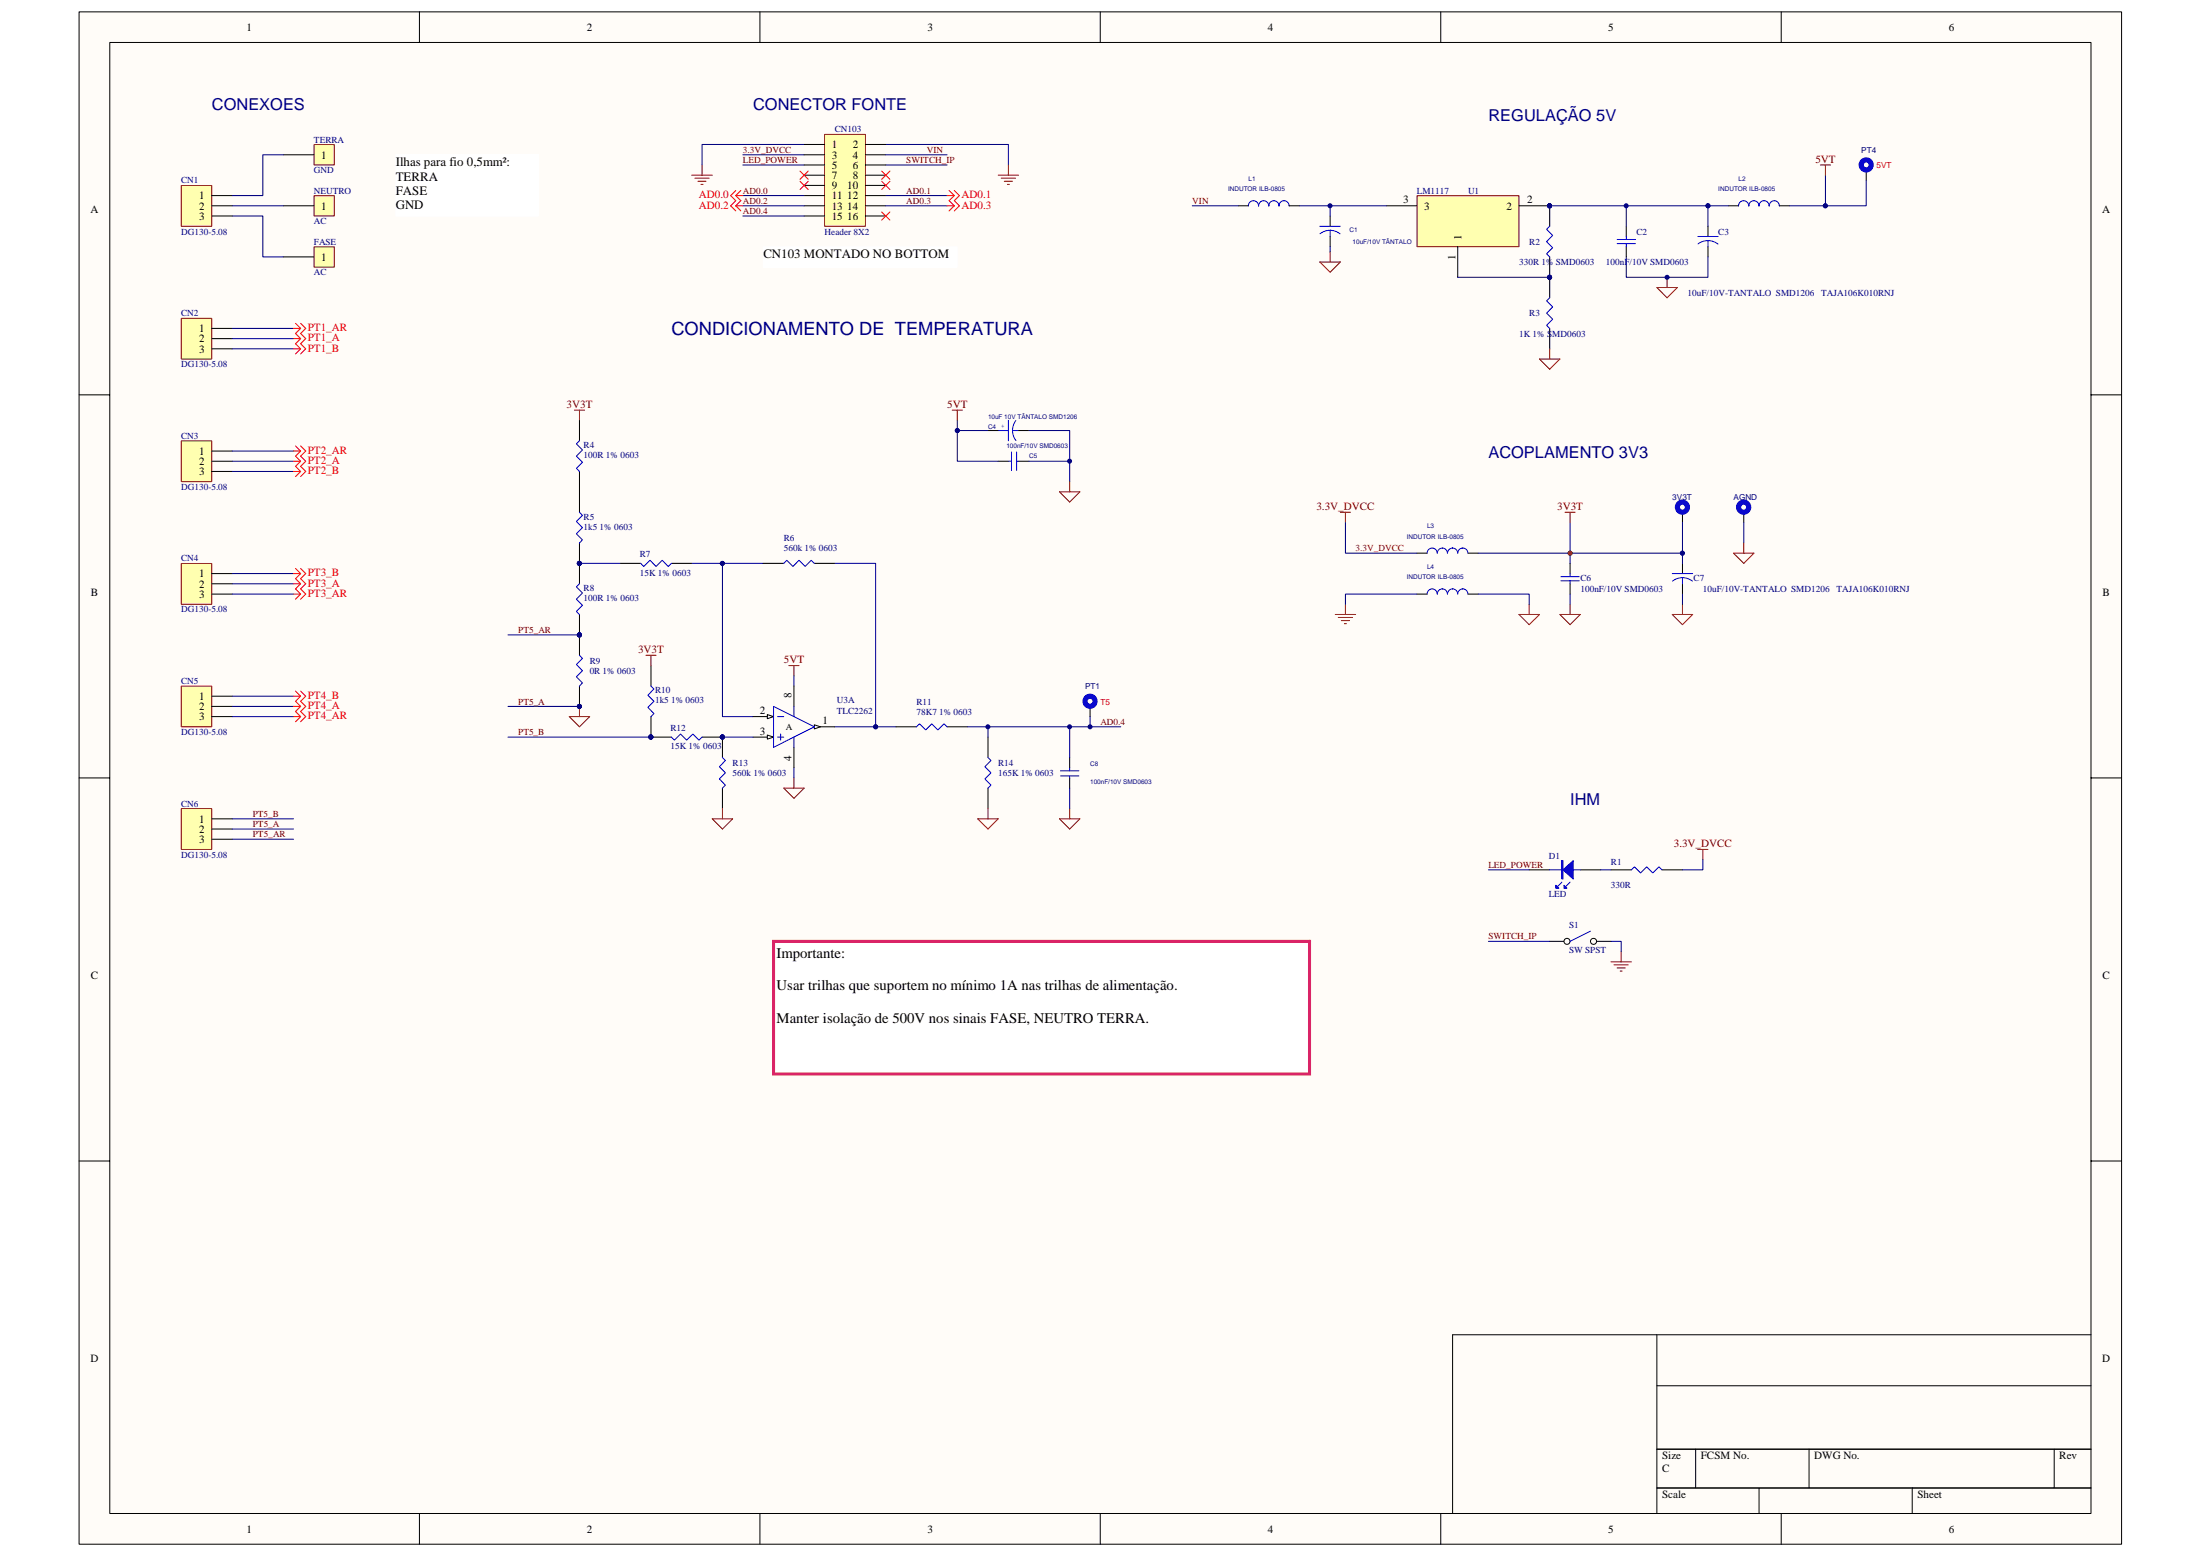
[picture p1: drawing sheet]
<svg xmlns="http://www.w3.org/2000/svg" width="420mm" height="297mm" viewBox="0 0 420 297" stroke-linecap="round" stroke-linejoin="round" font-family="sans-serif">
<path d="M15.1 2.3h390.1v292.5h-390.1z" fill="#fffcf8"/>
<path d="M15.1 2.3h390.1v292.5h-390.1z" fill="none" stroke="#000" stroke-width=".19"/>
<path d="M21 8.1h378.3v280.8h-378.3z" fill="#fffcf8"/>
<g fill="none" stroke="#000" stroke-width=".19">
<path d="M21 8.1h378.3v280.8h-378.3zM80.1 2.2v5.9M145.1 2.2v5.9M210.1 2.2v5.9M275.2 2.2v5.9M340.2 2.2v5.9M15.1 75.4h5.8M399.3 75.4h5.9M15.1 148.5h5.8M399.3 148.5h5.9M15.1 221.6h5.8M399.3 221.6h5.9"/>
<path d="M316.4 254.8v34.1M399.3 254.8h-121.9v34.1M316.4 264.5h82.9M316.4 276.6h82.9M323.8 276.6v7.5M345.5 276.6v7.5M392.3 276.6v7.5M80.1 288.9v5.9M145.1 288.9v5.9M210.1 288.9v5.9M275.2 288.9v5.9M316.4 284.1h82.9"/>
<path d="M335.9 284.1v4.8M340.2 288.9v5.9M365.2 284.1v4.8"/>
</g>
<circle cx="299.9" cy="105.6" r=".38" fill="#000080" stroke="#000080" stroke-width=".19"/>
<path d="M34.6 60.8h5.8v7.7h-5.8z" fill="#ffffb0"/>
<path d="M34.6 60.8h5.8v7.7h-5.8z" fill="none" stroke="#800000" stroke-width=".19"/>
<path d="M40.4 62.7h4M40.4 64.6h4M40.4 66.6h4" fill="none" stroke="#000" stroke-width=".19"/>
<path d="M34.6 84.2h5.8v7.7h-5.8z" fill="#ffffb0"/>
<path d="M34.6 84.2h5.8v7.7h-5.8z" fill="none" stroke="#800000" stroke-width=".19"/>
<path d="M40.4 86.1h4M40.4 88.1h4M40.4 90h4M292 166.1h4M301.8 166.1h3.9M307.7 166.1h3.9M317.4 166.1h3.9" fill="none" stroke="#000" stroke-width=".19"/>
<path d="M296 166.1h5.8M298.3 168.4l-.8 .8M299.9 168.4l-.8 .8M311.6 166.1l.6-.6 1.1 1.1 1.2-1.1 1.1 1.1 1.2-1.1 .6 .6" fill="none" stroke="#00f" stroke-width=".19"/>
<path d="M298.5 166.1l1.9-1.8v3.5z" fill="#00f"/>
<path d="M298.3 164.3h.2v3.5h-.2zM298.5 166.1l1.9-1.8v3.5z" fill="none" stroke="#00f" stroke-width=".19"/>
<path d="M298.4 164.3v3.5" fill="none" stroke="#00f" stroke-width=".21"/>
<path d="M297.1 169l.6 .6h-.6z" fill="#00f"/>
<path d="M297.1 169l.6 .6h-.6z" fill="none" stroke="#00f" stroke-width=".19"/>
<path d="M298.7 169l.6 .6h-.6z" fill="#00f"/>
<path d="M298.7 169l.6 .6h-.6z" fill="none" stroke="#00f" stroke-width=".19"/>
<path d="M284.3 166.1h7.7M305.7 166.1h2M325.2 164.1v2h-3.9" fill="none" stroke="#000080" stroke-width=".19"/>
<path d="M324.2 162.2h2M325.2 162.2v1.9" fill="none" stroke="#800000" stroke-width=".19"/>
<path d="M296 179.7h3.9" fill="none" stroke="#000" stroke-width=".19"/>
<circle cx="299.3" cy="179.7" r=".57" fill="#fffcf8" stroke="#000" stroke-width=".19"/>
<path d="M303.8 179.7h3.9" fill="none" stroke="#000" stroke-width=".19"/>
<circle cx="304.3" cy="179.7" r=".58" fill="#fffcf8" stroke="#000" stroke-width=".19"/>
<path d="M303.8 177.8l-3.9 1.9" fill="none" stroke="#00f" stroke-width=".19"/>
<path d="M307.7 183.6h3.9M308.2 184.2h2.8M308.8 184.8h1.6M309.4 185.4h.4M309.6 181.7v1.9" fill="none" stroke="#800000" stroke-width=".19"/>
<path d="M44.4 62.7h11.7M44.4 88.1h11.7M44.4 86.1h11.7M284.3 179.7h11.7" fill="none" stroke="#000080" stroke-width=".19"/>
<path d="M34.6 35.4h5.8v7.8h-5.8z" fill="#ffffb0"/>
<path d="M34.6 35.4h5.8v7.8h-5.8z" fill="none" stroke="#800000" stroke-width=".19"/>
<path d="M40.4 37.3h4M40.4 39.3h4M40.4 41.2h4" fill="none" stroke="#000" stroke-width=".19"/>
<path d="M34.6 131h5.8v7.7h-5.8z" fill="#ffffb0"/>
<path d="M34.6 131h5.8v7.7h-5.8z" fill="none" stroke="#800000" stroke-width=".19"/>
<path d="M40.4 132.9h4M40.4 134.9h4M40.4 136.8h4" fill="none" stroke="#000" stroke-width=".19"/>
<path d="M60 47.1h3.8v3.9h-3.8z" fill="#ffffb0"/>
<path d="M60 47.1h3.8v3.9h-3.8z" fill="none" stroke="#800000" stroke-width=".19"/>
<path d="M54.1 49h5.9" fill="none" stroke="#000" stroke-width=".19"/>
<path d="M60 37.4h3.8v3.8h-3.8z" fill="#ffffb0"/>
<path d="M60 37.4h3.8v3.8h-3.8z" fill="none" stroke="#800000" stroke-width=".19"/>
<path d="M54.1 39.3h5.9" fill="none" stroke="#000" stroke-width=".19"/>
<path d="M60 27.6h3.8v3.9h-3.8z" fill="#ffffb0"/>
<path d="M60 27.6h3.8v3.9h-3.8zM132.1 33.4h3.9M132.7 34h2.7M133.3 34.6h1.5M133.9 35.2h.4M134.1 31.5v1.9" fill="none" stroke="#800000" stroke-width=".19"/>
<path d="M54.1 29.5h5.9" fill="none" stroke="#000" stroke-width=".19"/>
<path d="M44.4 39.3h9.7M54.1 29.5h-3.9v7.8h-5.8M141.9 29.5h11.7M141.9 31.5h11.7M153.6 27.6h-19.5v3.9M169.2 27.6h23.4v3.9M169.2 31.5h11.7M44.4 41.2h5.8v7.8h3.9M44.4 132.9h11.7M44.4 134.9h11.7" fill="none" stroke="#000080" stroke-width=".19"/>
<path d="M157.5 25.7h7.8v17.5h-7.8z" fill="#ffffb0"/>
<path d="M157.5 25.7h7.8v17.5h-7.8z" fill="none" stroke="#800000" stroke-width=".19"/>
<g fill="none" stroke="#000" stroke-width=".19">
<path d="M153.6 27.6h3.9M153.6 29.5h3.9M153.6 31.5h3.9M153.6 33.4h3.9M153.6 35.4h3.9M153.6 37.3h3.9M153.6 39.3h3.9M165.3 27.6h3.9M165.3 29.5h3.9M165.3 31.5h3.9M165.3 33.4h3.9M165.3 35.4h3.9"/>
<path d="M165.3 37.3h3.9M165.3 39.3h3.9M153.6 41.2h3.9M165.3 41.2h3.9"/>
</g>
<path d="M145.8 47.1h37v3.9h-37z" fill="#fff"/>
<path d="M145.8 47.1h37v3.9h-37z" fill="none" stroke="#fff" stroke-width=".19"/>
<path d="M75.6 29.6h27.3v11.6h-27.3z" fill="#fff"/>
<path d="M75.6 29.5h27.3v11.7h-27.3z" fill="none" stroke="#fff" stroke-width=".19"/>
<path d="M34.6 107.6h5.8v7.8h-5.8z" fill="#ffffb0"/>
<path d="M34.6 107.6h5.8v7.8h-5.8z" fill="none" stroke="#800000" stroke-width=".19"/>
<path d="M40.4 109.5h4M40.4 111.4h4M40.4 113.4h4" fill="none" stroke="#000" stroke-width=".19"/>
<path d="M44.4 109.5h11.7M44.4 111.4h11.7M44.4 136.8h11.7" fill="none" stroke="#000080" stroke-width=".19"/>
<path d="M34.6 154.4h5.8v7.8h-5.8z" fill="#ffffb0"/>
<g fill="none" stroke="#800000" stroke-width=".19">
<path d="M190.6 33.4h3.9M191.2 34h2.7M191.8 34.6h1.6M192.4 35.2h.4M192.6 31.5v1.9M150.7 127.1h1.9M151.6 127.1v1.9M34.6 154.4h5.8v7.8h-5.8zM136 156.3h3.9l-1.9 2zM138 154.3v2M149.7 150.5h3.9l-2 1.9zM151.6 148.5v2"/>
<path d="M186.7 156.3h3.9l-1.9 2zM188.7 154.3v2M202.3 156.3h3.9l-1.9 2zM204.3 154.3v2"/>
</g>
<g fill="none" stroke="#000" stroke-width=".19">
<path d="M118.5 107.5h3.9M128.2 107.5h3.9M145.8 107.5h3.9M155.5 107.5h3.9M124.3 127.1v3.9M124.3 136.8v3.9h3.9M143.8 136.8h3.9M171.1 138.7h3.9M180.9 138.7h3.9M40.4 156.3h4M40.4 158.3h4M134.1 140.7h3.9v3.9"/>
<path d="M138 150.5v3.8M188.7 140.7v3.9M188.7 150.5v3.8M204.3 144.6v2M204.3 148.5v2M40.4 160.2h4"/>
</g>
<g fill="none" stroke="#000080" stroke-width=".19">
<path d="M141.9 37.3h11.7M141.9 39.3h11.7M169.2 29.5h11.7M169.2 37.3h11.7M169.2 39.3h11.7M141.9 41.2h11.7M44.4 64.6h11.7M44.4 66.6h11.7M44.4 90h11.7M44.4 113.4h11.7M145.8 107.5h-7.8v29.3h5.8M159.4 107.5h7.8v31.2h-7.8"/>
<path d="M151.6 129v2M167.2 138.7h3.9M188.7 138.7v2M44.4 156.3h11.7M44.4 158.3h11.7M97 140.7h27.3M151.6 146.6v1.9M204.3 150.5v3.8M44.4 160.2h11.7M307.7 179.7h1.9v2"/>
</g>
<g fill="none" stroke="#f00" stroke-width=".19">
<path d="M152.8 34.6l1.6 1.6M152.8 32.7l1.6 1.5M154.4 34.6l-1.6 1.6M154.4 32.7l-1.6 1.5M168.4 34.6l1.6 1.6M168.4 32.7l1.6 1.5M170 34.6l-1.6 1.6M170 32.7l-1.6 1.5M56.1 62.7h1.3M56.1 66.6h1.3M56.1 64.6h1.3M56.4 61.7l1 1"/>
<path d="M57.4 61.7l1 1-1 1 1 .9-1 1 1 1-1 1M57.4 62.7l-1 1 1 .9M57.4 66.6l-1 1M57.4 64.6l-1 1 1 1M56.1 86.1h1.3M56.1 90h1.3M56.1 88.1h1.3M56.4 85.1l1 1M57.4 85.1l1 1-1 1 1 1-1 .9 1 1-1 1M57.4 86.1l-1 1 1 1M57.4 90l-1 1M57.4 88.1l-1 .9 1 1"/>
<path d="M56.1 113.4h1.3M56.1 109.5h1.3M56.1 111.4h1.3M56.4 108.5l1 1M57.4 108.5l1 1-1 1 1 .9-1 1 1 1-1 1M57.4 113.4l-1 1M57.4 111.4l-1 1 1 1M57.4 109.5l-1 1 1 .9M56.1 136.8h1.3M56.1 132.9h1.3M56.1 134.9h1.3M56.4 131.9l1 1"/>
<path d="M57.4 131.9l1 1-1 1 1 1-1 .9 1 1-1 1M57.4 136.8l-1 1M57.4 134.9l-1 .9 1 1M57.4 132.9l-1 1 1 1"/>
</g>
<g fill="#000080" stroke="#000080" stroke-width=".19">
<circle cx="124.3" cy="140.7" r=".38"/>
<circle cx="138" cy="107.5" r=".38"/>
<circle cx="138" cy="140.7" r=".38"/>
<circle cx="167.2" cy="138.7" r=".38"/>
<circle cx="188.7" cy="138.7" r=".38"/>
</g>
<path d="M122.4 107.5l.5 .6 1.2-1.1 1.2 1.1 1.2-1.1 1.1 1.1 .6-.6M149.7 107.5l.6-.5 1.1 1.1 1.2-1.1 1.2 1.1 1.1-1.1 .6 .5M124.3 131l.6 .5-1.2 1.2 1.2 1.2-1.2 1.1 1.2 1.2-.6 .6M175 138.7l.6-.5 1.2 1.1 1.2-1.1 1.1 1.1 1.2-1.1 .6 .5M128.2 140.7l.6 .6 1.2-1.2 1.1 1.2 1.2-1.2 1.2 1.2 .6-.6M138 144.6l.5 .6-1.1 1.2 1.1 1.1-1.1 1.2 1.1 1.2-.5 .6M188.7 144.6l.6 .6-1.2 1.2 1.2 1.1-1.2 1.2 1.2 1.2-.6 .6M202.5 147.2h3.5M202.5 148.1h3.5M204.3 146.6v.6M204.3 148.1v.4" fill="none" stroke="#00f" stroke-width=".19"/>
<path d="M146.5 136.4l1.2 .4-1.2 .4z" fill="#fffcf8"/>
<path d="M146.5 136.4l1.2 .4-1.2 .4zM143.8 140.7h3.9" fill="none" stroke="#000" stroke-width=".19"/>
<path d="M146.5 140.3l1.2 .4-1.2 .4z" fill="#fffcf8"/>
<path d="M155.5 138.7h3.9M146.5 140.3l1.2 .4-1.2 .4z" fill="none" stroke="#000" stroke-width=".19"/>
<path d="M155.5 138.4l1.2 .3-1.2 .4z" fill="#fffcf8"/>
<g fill="none" stroke="#000" stroke-width=".19">
<path d="M356.4 32.5v1.9M110.7 80.2v3.9M110.7 90v7.8M110.7 103.7v7.7M110.7 117.3v7.8M270.6 113.4h2M270.6 105.6h2M280.4 113.4h1.9M280.4 105.6h1.9M299.9 107.5v2M299.9 111.4v2M321.3 107.5v2"/>
<path d="M321.3 111.4v2M110.7 131v3.9M151.6 131v3.9M155.5 138.4l1.2 .3-1.2 .4zM151.6 142.7v3.9"/>
</g>
<g fill="none" stroke="#00f" stroke-width=".19">
<path d="M110.7 84.1l-.6 .6 1.1 1.2-1.1 1.2 1.1 1.1-1.1 1.2 .6 .6M110.7 97.8l.5 .6-1.1 1.1 1.1 1.2-1.1 1.2 1.1 1.2-.5 .6M110.7 111.4l-.6 .6 1.1 1.2-1.1 1.2 1.1 1.1-1.1 1.2 .6 .6M272.6 113.4a.96 .96 0 0 1 .9-1 .96 .96 0 0 1 1 1 .97 .97 0 0 1 1-1 .98 .98 0 0 1 .9 1 .98 .98 0 0 1 1-1 .98 .98 0 0 1 1 1 .98 .98 0 0 1 1-1 .98 .98 0 0 1 .9 1M272.6 105.6a.96 .96 0 0 1 .9-1 .96 .96 0 0 1 1 1 .99 .99 0 0 1 1-1 .97 .97 0 0 1 .9 1 1.01 1.01 0 0 1 1-1 .98 .98 0 0 1 1 1 .97 .97 0 0 1 1-1 .97 .97 0 0 1 .9 1M298.1 110.9h3.5M298.1 110.1h3.5M299.9 109.5v.6M299.9 110.9v.5M319.4 109.5h3.9M319.4 110.9l.7-.4 1.2-.2 .8 .1 1.1 .5M321.3 110.3v1.1"/>
<path d="M110.7 125.1l.5 .6-1.1 1.2 1.1 1.1-1.1 1.2 1.1 1.2-.5 .6M147.7 134.9l7.8 3.8-7.8 4zM148.5 136.8h1.2M151.6 134.9v1.9M148.5 140.7h1.2M149.1 140.1v1.2M151.6 140.7v2"/>
</g>
<g fill="none" stroke="#000080" stroke-width=".19">
<path d="M257 99.8v5.8h13.6M299.9 99.8v7.7M110.7 107.5h7.8M132.1 107.5h5.9M270.6 113.4h-13.6v2M282.3 113.4h9.7v2M282.3 105.6h39v1.9M299.9 113.4v2M321.3 113.4v2M97 134.9h13.7M97 121.2h13.7M184.8 138.7h29.2"/>
<path d="M138 140.7h5.8"/>
</g>
<g fill="#000080" stroke="#000080" stroke-width=".19">
<circle cx="110.6" cy="121.2" r=".38"/>
<circle cx="110.6" cy="134.9" r=".38"/>
<circle cx="110.6" cy="107.5" r=".38"/>
<circle cx="138" cy="140.7" r=".38"/>
<circle cx="138" cy="107.5" r=".38"/>
<circle cx="321.3" cy="105.6" r=".38"/>
</g>
<g fill="none" stroke="#800000" stroke-width=".19">
<path d="M109.7 78.3h1.9M110.7 78.3v1.9M256 97.8h1.9M257 97.8v2M298.9 97.8h1.9M299.9 97.8v2M255 117.3h3.9M255.6 117.9h2.7M256.2 118.5h1.5M256.8 119.1h.3M257 115.4v1.9M290.1 117.3h3.9l-2 2z"/>
<path d="M292 115.4v1.9M297.9 117.3h3.9l-1.9 2zM299.9 115.4v1.9M319.4 117.3h3.9l-2 2zM321.3 115.4v1.9M108.7 136.8h3.9l-1.9 1.9zM110.7 134.9v1.9M123.3 125.1h2M124.3 125.1v2"/>
</g>
<circle cx="299.9" cy="105.6" r=".38" fill="#800000" stroke="#800000" stroke-width=".19"/>
<circle cx="356.4" cy="31.5" r=".96" fill="none" stroke="#00f" stroke-width=".97"/>
<path d="M270.6 37.4h19.5v9.7h-19.5z" fill="#ffffb0"/>
<g fill="none" stroke="#800000" stroke-width=".19">
<path d="M270.6 37.4h19.5v9.7h-19.5zM347.7 31.5h1.9M348.6 31.5v1.9M252.1 50h3.9l-2 2zM254 48.1v1.9M316.4 54.9h3.9l-1.9 2zM318.4 52.9v2M181.9 78.3h1.9M182.8 78.3v1.9M294 68.5h3.9l-1.9 2zM296 66.6v1.9M202.3 93.9h3.9l-1.9 1.9z"/>
<path d="M204.3 91.9v2M331.1 105.6h3.9l-2 1.9zM333 103.7v1.9"/>
</g>
<g fill="none" stroke="#000" stroke-width=".19">
<path d="M236.5 39.3h1.9M246.2 39.3h2M264.7 39.3h5.9M290.1 39.3h5.9v3.9M330.1 39.3h1.9M339.8 39.3h2M254 41.2v2M254 45.1v2M278.4 47.1v5.8M296 49v7.9M310.6 43.2v1.9M310.6 47.1v1.9"/>
<path d="M326.2 43.2v1.9M326.2 47.1v1.9M296 62.7v3.9M188.7 82.2h1.9M190.6 88.1h2M194.5 88.1h2M194.5 82.2h2M321.3 97.8v2M333 97.8v2M208.2 134.9v1.9"/>
</g>
<g fill="#000080" stroke="#000080" stroke-width=".19">
<circle cx="295.9" cy="39.3" r=".38"/>
<circle cx="295.9" cy="52.9" r=".38"/>
<circle cx="310.6" cy="39.3" r=".38"/>
<circle cx="254" cy="39.3" r=".38"/>
<circle cx="318.4" cy="52.9" r=".38"/>
<circle cx="348.6" cy="39.3" r=".38"/>
<circle cx="326.2" cy="39.3" r=".38"/>
<circle cx="321.3" cy="105.6" r=".38"/>
<circle cx="204.3" cy="138.7" r=".38"/>
<circle cx="204.3" cy="88" r=".38"/>
<circle cx="182.8" cy="82.2" r=".38"/>
<circle cx="208.2" cy="138.7" r=".38"/>
</g>
<g fill="none" stroke="#00f" stroke-width=".19">
<path d="M238.4 39.3a.98 .98 0 0 1 1-1 .98 .98 0 0 1 1 1M240.4 39.3a.96 .96 0 0 1 .9-1 .96 .96 0 0 1 1 1 .96 .96 0 0 1 1-1 .96 .96 0 0 1 1 1 .96 .96 0 0 1 .9-1 .96 .96 0 0 1 1 1M332 39.3a.97 .97 0 0 1 1-1 .97 .97 0 0 1 1 1 .96 .96 0 0 1 1-1 .96 .96 0 0 1 .9 1 .96 .96 0 0 1 1-1 .96 .96 0 0 1 1 1 .96 .96 0 0 1 1-1 .96 .96 0 0 1 .9 1M252.1 43.2h3.9M252.1 44.6l1.1-.5 .9-.1 1.1 .2 .7 .4M254 44v1.1M296 43.2l-.6 .6 1.1 1.1-1.1 1.2 1.1 1.2-1.1 1.2 .6 .5M296 56.9l-.6 .5 1.1 1.2-1.1 1.2 1.1 1.1-1.1 1.2 .6 .6M308.8 46.5h3.5M308.8 45.7h3.5M310.6 45.1v.6M310.6 46.5v.6"/>
<path d="M324.2 45.1h3.9M324.3 46.6l1.1-.6 .8-.1 1.2 .3 .7 .4M326.2 45.9v1.2M190.6 82.2h2M192.6 88.1h.6M192.6 80.2v3.9M193.2 86.3v3.5M193.4 82.2h1.1M194 80.3l-.5 1.1-.1 .8 .2 1.2 .4 .7M194.2 86.3v3.5M194.2 88.1h.3"/>
</g>
<g fill="none" stroke="#000080" stroke-width=".19">
<path d="M227.7 39.3h8.8M248.2 39.3h16.5M254 39.3v1.9M296 39.3h30.2M310.6 39.3v3.9M330.1 39.3h-3.9v3.9M348.6 33.4v5.9h-6.8M356.4 34.4v4.9h-7.8M254 47.1v1M278.4 52.9h17.6M310.6 49v3.9h15.6v-3.9M182.8 80.2v2h5.9"/>
<path d="M182.8 82.2v5.9h7.8M196.5 88.1h7.8M196.5 82.2h7.8v9.7M321.3 99.8v5.8M333 99.8v3.9M204.3 138.7v5.9M208.2 136.8v1.9"/>
</g>
<g fill="none" stroke="#00f" stroke-width=".97">
<circle cx="321.3" cy="96.8" r=".97"/>
<circle cx="333" cy="96.8" r=".97"/>
<circle cx="208.2" cy="133.9" r=".96"/>
</g>
<g fill="none" stroke="#f00" stroke-width=".19">
<path d="M140.5 36.4l-1 .9 1 1-1 1 1 1M140.5 37.3h1.4M140.5 39.3h1.4M140.5 37.3l1 1-1 1M140.5 39.3l1 1M141.5 36.4l-1 .9M180.9 37.3h1.4M180.9 39.3h1.4M181.3 36.4l1 .9M182.3 37.3l-1 1 1 1M182.3 36.4l.9 .9-.9 1 .9 1-.9 1M182.3 39.3l-1 1"/>
<path d="M168.4 40.5l1.6 1.5M170 40.5l-1.6 1.5"/>
</g>
<path d="M147.7 179.7v25.3h102.4v-25.3z" fill-rule="evenodd" fill="#fff" stroke="#da2467" stroke-width=".58"/>
<text font-size="3.5" fill="#000080" x="128.2" y="63.9">CONDICIONAMENTO DE TEMPERATURA</text>
<g font-size="3.1" fill="#000080">
<text x="40.5" y="21.1">CONEXOES</text>
<text x="143.8" y="21.1">CONECTOR FONTE</text>
<text x="284.3" y="23">REGULAÇÃO 5V</text>
<text x="284.3" y="87.4">ACOPLAMENTO 3V3</text>
<text x="299.9" y="153.7">IHM</text>
</g>
<g font-size="2.8">
<text x="148.3" y="182.8">Importante:</text>
<text x="148.3" y="189.1">Usar trilhas que suportem no mínimo 1A nas trilhas de alimentação.</text>
<text x="148.3" y="195.3">Manter isolação de 500V nos sinais FASE, NEUTRO TERRA.</text>
</g>
<g font-size="2.5">
<text x="75.6" y="31.7">Ilhas para fio 0,5mm²:</text>
<text x="75.6" y="34.5">TERRA</text>
<text x="75.6" y="37.2">FASE</text>
<text x="75.6" y="39.9">GND</text>
<text x="145.8" y="49.3">CN103 MONTADO NO BOTTOM</text>
</g>
<g font-size="2.1">
<text x="47.1" y="5.9">1</text>
<text x="112.1" y="5.9">2</text>
<text x="177.1" y="5.9">3</text>
<text x="242.1" y="5.9">4</text>
<text x="307.1" y="5.9">5</text>
<text x="372.2" y="5.9">6</text>
<text x="158.8" y="28.3">1</text>
<text x="162.9" y="28.3">2</text>
<text x="61.3" y="30.3">1</text>
<text x="158.8" y="30.3">3</text>
<text x="158.8" y="32.2">5</text>
<text x="158.8" y="34.2">7</text>
<text x="162.9" y="30.3">4</text>
<text x="162.9" y="32.2">6</text>
<text x="162.9" y="34.2">8</text>
<text x="17.3" y="40.7">A</text>
<text x="38" y="38.1">1</text>
<text x="38" y="40">2</text>
<text x="38" y="42">3</text>
<text x="61.3" y="40">1</text>
<text x="158.8" y="36.1">9</text>
<text x="158.8" y="38.1">11</text>
<text x="158.8" y="40">13</text>
<text x="158.8" y="42">15</text>
<text x="161.8" y="36.1">10</text>
<text x="161.8" y="38.1">12</text>
<text x="161.8" y="40">14</text>
<text x="161.8" y="42">16</text>
<text x="268" y="38.8">3</text>
<text x="272" y="40">3</text>
<text x="287.7" y="40">2</text>
<text x="291.7" y="38.8">2</text>
<text x="401.5" y="40.7">A</text>
<text x="279.1" y="45.7" transform="rotate(-90 279.1 45.7)">1</text>
<text x="61.3" y="49.8">1</text>
<text x="277.9" y="49.7" transform="rotate(-90 277.9 49.7)">1</text>
<text x="38" y="63.4">1</text>
<text x="38" y="65.4">2</text>
<text x="38" y="67.3">3</text>
<text x="38" y="86.8">1</text>
<text x="38" y="88.8">2</text>
<text x="38" y="90.7">3</text>
<text x="17.3" y="113.8">B</text>
<text x="38" y="110.2">1</text>
<text x="38" y="112.2">2</text>
<text x="401.6" y="113.8">B</text>
<text x="38" y="114.1">3</text>
<text x="38" y="133.6">1</text>
<text x="38" y="135.6">2</text>
<text x="38" y="137.5">3</text>
<text x="145.1" y="136.4">2</text>
<text x="151.2" y="133.3" transform="rotate(-90 151.2 133.3)">8</text>
<text x="145.1" y="140.3">3</text>
<text x="157.1" y="138.3">1</text>
<text x="151.2" y="145.3" transform="rotate(-90 151.2 145.3)">4</text>
<text x="38" y="157">1</text>
<text x="38" y="159">2</text>
<text x="38" y="160.9">3</text>
<text x="17.3" y="187">C</text>
<text x="401.6" y="187">C</text>
<text x="17.3" y="260.1">D</text>
<text x="401.5" y="260.1">D</text>
<text x="317.4" y="278.5">Size</text>
<text x="317.4" y="281.1">C</text>
<text x="324.8" y="278.5">FCSM No.</text>
<text x="346.5" y="278.5">DWG No.</text>
<text x="393.3" y="278.5">Rev</text>
<text x="317.4" y="285.9">Scale</text>
<text x="366.2" y="285.9">Sheet</text>
<text x="47.1" y="292.6">1</text>
<text x="112.1" y="292.6">2</text>
<text x="177.1" y="292.6">3</text>
<text x="242.1" y="292.6">4</text>
<text x="307.1" y="292.6">5</text>
<text x="372.2" y="292.6">6</text>
</g>
<g font-size="2.1" fill="#800000">
<text x="346.7" y="31.1">5VT</text>
<text x="108.2" y="77.9">3V3T</text>
<text x="180.9" y="77.9">5VT</text>
<text x="251.4" y="97.3">3.3V_DVCC</text>
<text x="297.4" y="97.3">3V3T</text>
<text x="121.9" y="124.7">3V3T</text>
<text x="149.7" y="126.6">5VT</text>
<text x="319.7" y="161.7">3.3V_DVCC</text>
</g>
<g font-size="2.1" fill="#f00">
<text x="133.5" y="37.9">AD0.0</text>
<text x="133.5" y="39.8">AD0.2</text>
<text x="183.6" y="37.9">AD0.1</text>
<text x="183.6" y="39.8">AD0.3</text>
<text x="58.8" y="63.2">PT1_AR</text>
<text x="58.8" y="65.2">PT1_A</text>
<text x="58.8" y="67.1">PT1_B</text>
<text x="58.8" y="86.6">PT2_AR</text>
<text x="58.8" y="88.6">PT2_A</text>
<text x="58.8" y="90.5">PT2_B</text>
<text x="58.8" y="113.9">PT3_AR</text>
<text x="58.8" y="110">PT3_B</text>
<text x="58.8" y="112">PT3_A</text>
<text x="58.8" y="137.3">PT4_AR</text>
<text x="58.8" y="133.4">PT4_B</text>
<text x="58.8" y="135.4">PT4_A</text>
</g>
<g font-size="1.8" fill="#000080">
<text x="60" y="27.2">TERRA</text>
<text x="159.4" y="25.3">CN103</text>
<text x="34.6" y="35">CN1</text>
<text x="60" y="33.1">GND</text>
<text x="60" y="37">NEUTRO</text>
<text x="270.6" y="37">LM1117</text>
<text x="280.4" y="37">U1</text>
<text x="34.6" y="44.8">DG130-5.08</text>
<text x="60" y="46.7">FASE</text>
<text x="60" y="42.8">AC</text>
<text x="157.5" y="44.8">Header 8X2</text>
<text x="292.1" y="46.7">R2</text>
<text x="312.5" y="44.8">C2</text>
<text x="328.2" y="44.8">C3</text>
<text x="60" y="52.6">AC</text>
<text x="290.1" y="50.6">330R 1% SMD0603</text>
<text x="306.7" y="50.6">100nF/10V SMD0603</text>
<text x="322.3" y="56.5">10uF/10V-TANTALO SMD1206</text>
<text x="347.8" y="56.5">TAJA106K010RNJ</text>
<text x="34.6" y="60.4">CN2</text>
<text x="290.1" y="64.3">1K 1% SMD0603</text>
<text x="292.1" y="60.4">R3</text>
<text x="34.6" y="70.1">DG130-5.08</text>
<text x="34.6" y="83.8">CN3</text>
<text x="111.5" y="85.5">R4</text>
<text x="111.5" y="87.5">100R 1% 0603</text>
<text x="34.6" y="93.5">DG130-5.08</text>
<text x="111.5" y="99.2">R5</text>
<text x="111.5" y="101.1">1k5 1% 0603</text>
<text x="34.6" y="107.2">CN4</text>
<text x="122.2" y="106.4">R7</text>
<text x="149.7" y="103.3">R6</text>
<text x="149.7" y="105.2">560k 1% 0603</text>
<text x="111.5" y="112.8">R8</text>
<text x="122.2" y="109.9">15K 1% 0603</text>
<text x="301.8" y="110.9">C6</text>
<text x="301.8" y="113">100nF/10V SMD0603</text>
<text x="323.5" y="110.9">C7</text>
<text x="325.2" y="113">10uF/10V-TANTALO SMD1206</text>
<text x="350.7" y="113">TAJA106K010RNJ</text>
<text x="34.6" y="116.9">DG130-5.08</text>
<text x="111.5" y="114.8">100R 1% 0603</text>
<text x="34.6" y="130.6">CN5</text>
<text x="112.6" y="126.7">R9</text>
<text x="112.6" y="128.6">0R 1% 0603</text>
<text x="125.1" y="132.3">R10</text>
<text x="125.1" y="134.3">1k5 1% 0603</text>
<text x="159.8" y="134.3">U3A</text>
<text x="159.8" y="136.2">TLC2262</text>
<text x="175" y="134.5">R11</text>
<text x="175" y="136.4">78K7 1% 0603</text>
<text x="34.6" y="140.3">DG130-5.08</text>
<text x="128" y="139.6">R12</text>
<text x="128" y="143.1">15K 1% 0603</text>
<text x="139.9" y="146.2">R13</text>
<text x="139.9" y="148.1">560k 1% 0603</text>
<text x="190.6" y="146.2">R14</text>
<text x="190.6" y="148.1">165K 1% 0603</text>
<text x="34.6" y="154">CN6</text>
<text x="34.6" y="163.7">DG130-5.08</text>
<text x="295.8" y="163.9">D1</text>
<text x="307.7" y="165.1">R1</text>
<text x="295.8" y="171.2">LED</text>
<text x="307.7" y="169.6">330R</text>
<text x="299.7" y="177.2">S1</text>
<text x="299.7" y="181.9">SW SPST</text>
</g>
<g font-size="1.8" fill="#800000">
<text x="141.9" y="29.2">3.3V_DVCC</text>
<text x="177" y="29.2">VIN</text>
<text x="141.9" y="31.1">LED_POWER</text>
<text x="173.1" y="31.1">SWITCH_IP</text>
<text x="141.9" y="37">AD0.0</text>
<text x="141.9" y="38.9">AD0.2</text>
<text x="141.9" y="40.9">AD0.4</text>
<text x="173.1" y="37">AD0.1</text>
<text x="173.1" y="38.9">AD0.3</text>
<text x="227.7" y="38.9">VIN</text>
<text x="258.9" y="105.2">3.3V_DVCC</text>
<text x="99" y="120.8">PT5_AR</text>
<text x="99" y="134.5">PT5_A</text>
<text x="99" y="140.3">PT5_B</text>
<text x="210.2" y="138.4">AD0.4</text>
<text x="48.3" y="155.9">PT5_B</text>
<text x="48.3" y="157.9">PT5_A</text>
<text x="48.3" y="159.8">PT5_AR</text>
<text x="284.3" y="165.7">LED_POWER</text>
<text x="284.3" y="179.3">SWITCH_IP</text>
</g>
<text font-size="1.8" x="150.1" y="139.4">A</text>
<g font-size="1.6" fill="#000080">
<text x="355.5" y="29.2">PT4</text>
<text x="319.4" y="95.5">3V3T</text>
<text x="331.1" y="95.5">AGND</text>
<text x="207.2" y="131.6">PT1</text>
</g>
<g font-size="1.6" fill="#bf0000">
<text x="358.4" y="32.2">5VT</text>
<text x="210.2" y="134.5">T5</text>
</g>
<g font-size="1.2" fill="#000080">
<text x="238.4" y="34.6">L1</text>
<text x="332.1" y="34.6">L2</text>
<text x="234.5" y="36.5">INDUTOR ILB-0805</text>
<text x="328.2" y="36.5">INDUTOR ILB-0805</text>
<text x="257.7" y="44.3">C1</text>
<text x="258.3" y="46.7">10uF/10V TÂNTALO</text>
<text x="188.7" y="82">C4</text>
<text x="188.7" y="80">10uF 10V TÂNTALO SMD1206</text>
<text x="192.2" y="85.4">100nF/10V SMD0603</text>
<text x="196.5" y="87.4">C5</text>
<text x="272.6" y="100.9">L3</text>
<text x="268.7" y="102.8">INDUTOR ILB-0805</text>
<text x="268.7" y="110.6">INDUTOR ILB-0805</text>
<text x="272.6" y="108.7">L4</text>
<text x="208.2" y="146.3">C8</text>
<text x="208.2" y="149.6">100nF/10V SMD0603</text>
</g>
<text font-size="1.2" fill="#00f" x="191.8" y="81.6" transform="rotate(-90 191.8 81.6)">+</text>
</svg>
